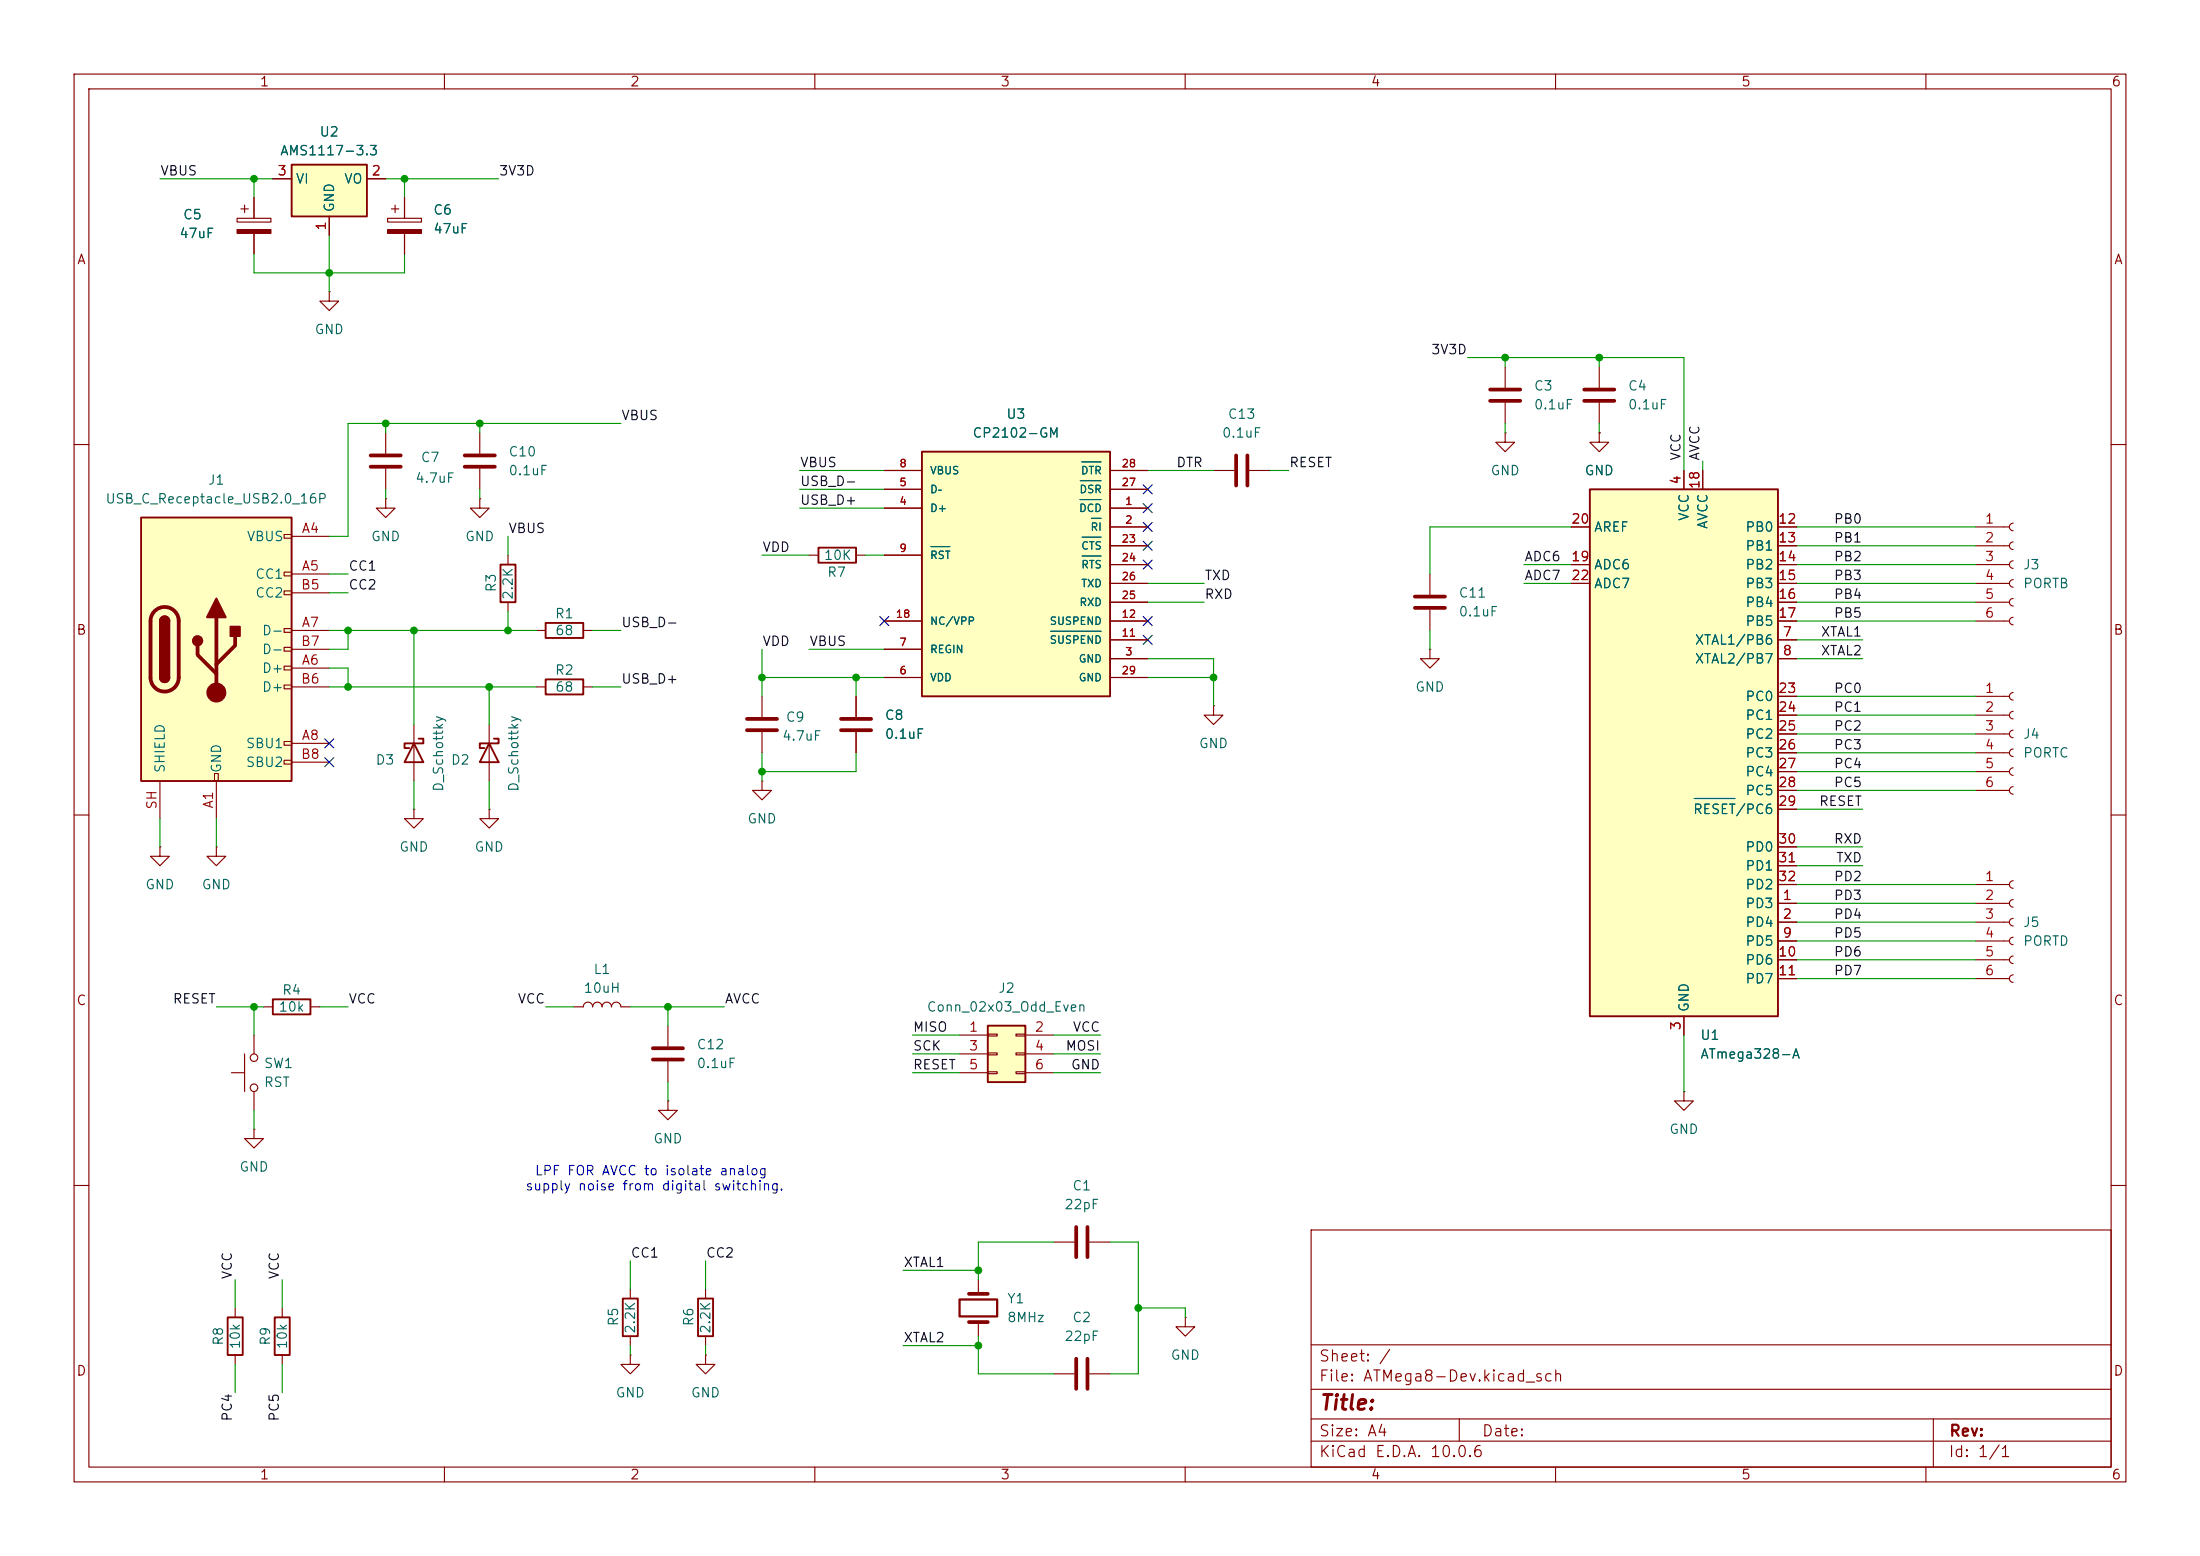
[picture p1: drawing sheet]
<svg xmlns="http://www.w3.org/2000/svg" width="297mm" height="210mm" viewBox="0 0 297 210" stroke-linecap="round" stroke-linejoin="round" font-family="sans-serif">
<g fill="none" stroke="#840000" stroke-width=".15">
<path d="M10 10h277v190h-277zM12 12h273v186h-273zM60 10v2M110 10v2M160 10v2M210 10v2M260 10v2M10 60h2M285 60h2M10 110h2M285 110h2M10 160h2"/>
<path d="M177 166h108v32h-108zM285 160h2M60 198v2M110 198v2M160 198v2M177 194.5h108M177 191.5h108M177 187.5h108M177 181.5h108M197 191.5v3M210 198v2M260 198v2"/>
<path d="M261 191.5v6.5"/>
</g>
<path d="M19 69.9h20.4v35.5h-20.4z" fill="#ffffc2"/>
<g fill="none" stroke="#840000" stroke-width=".15">
<path d="M44.4 39.4v1.2h1.3l-1.3 1.3-1.2-1.3h1.2M44.4 39.4h.1M52.3 29.5h4.6v.5h-4.6zM52.8 28.2h1M53.3 27.7v1M54.6 26.7v2.8M54.6 31.5v2.8M64.8 58.4v2.8M38.4 72.1h1v.5h-1zM38.4 77.2h1v.5h-1zM38.4 79.8h1v.5h-1zM39.4 72.4h5"/>
<path d="M39.4 77.5h5M52.1 67.3v1.3h1.2l-1.2 1.3-1.3-1.3h1.3M52.1 67.3h.1M64.8 67.3v1.3h1.2l-1.2 1.3-1.3-1.3h1.3M64.8 67.3h.1M64.8 63.2v2.8M38.4 84.8h1v.5h-1zM38.4 87.4h1v.5h-1zM38.4 89.9h1v.5h-1zM38.4 92.5h1v.5h-1zM39.4 90.2h5M39.4 85.1h5"/>
<path d="M39.4 80h5M39.4 92.7h5M39.4 87.6h5M72.4 85.1h1.3M78.7 85.1h1.3M102.9 94v2.8M102.9 98.8v2.8M21.6 114.3v1.3h1.3l-1.3 1.2-1.3-1.2h1.3M21.6 114.3h.1M21.6 105.4v5.1M29 104.4h.5v1h-.5zM29.2 114.3v1.3h1.3l-1.3 1.2-1.3-1.2h1.3"/>
<path d="M29.2 114.3h.1M29.2 105.4v5.1M38.4 100.1h1v.5h-1zM38.4 102.6h1v.5h-1zM39.4 100.3h5M39.4 102.9h5M55.9 109.2v1.3h1.2l-1.2 1.3-1.3-1.3h1.3M55.9 109.2h.1M102.9 105.4v1.3h1.2l-1.2 1.3-1.3-1.3h1.3M102.9 105.4h.1M35.6 135.9h1.2M41.9 135.9h1.3"/>
<path d="M77.5 135.9h1.2a.64 .64 0 0 1 .7-.6 .64 .64 0 0 1 .6 .6 .64 .64 0 0 1 .6-.6 .64 .64 0 0 1 .7 .6 .64 .64 0 0 1 .6-.6 .64 .64 0 0 1 .6 .6 .64 .64 0 0 1 .7-.6 .64 .64 0 0 1 .6 .6h1.3M34.3 152.4v1.3h1.3l-1.3 1.2-1.3-1.2h1.3M34.3 152.4h.1M95.2 174v1.3M132.1 172.7v1.9M132.1 178.4v1.9M160 177.8v1.3h1.3l-1.3 1.2-1.3-1.2h1.3M160 177.8h.1M85.1 182.9v1.3h1.3l-1.3 1.2-1.3-1.2h1.3M85.1 182.9h.1M95.2 182.9v1.3h1.3l-1.3 1.2-1.2-1.2h1.2M95.2 182.9h.1"/>
<path d="M95.2 180.3v1.3M142.2 185.4h2.8M147.1 185.4h2.8"/>
</g>
<path d="M19 69.9h20.4v35.5h-20.4zM21.6 83.8a.64 .64 0 0 1 .6-.6 .64 .64 0 0 1 .7 .6M21.6 91.4a.64 .64 0 0 0 .6 .7 .64 .64 0 0 0 .7-.7M73.7 84.1h5v2h-5zM36.8 134.9h5.1v2h-5.1zM94.2 175.3h2.1v5h-2.1z" fill="none" stroke="#840000" stroke-width=".25"/>
<path d="M62.7 63h4.1M62.7 61.5h4.1M20.9 82.5a1.9 1.9 0 0 1 2-.4 1.9 1.9 0 0 1 1.2 1.7v7.6a1.91 1.91 0 0 1-1.9 1.9 1.91 1.91 0 0 1-1.9-1.9v-7.6a1.9 1.9 0 0 1 .6-1.3zM26.7 87.1v1.3l2.5 2.5M29.2 83.3v10.2M31.7 85.9v1.2l-2.5 2.6M100.8 97h4.1M100.8 98.6h4.1M130.8 178.4h2.5M130.8 174.6h2.5M145.3 183.4v4.1M146.8 183.4v4.1" fill="none" stroke="#840000" stroke-width=".51"/>
<g fill="#840000" stroke="#840000" stroke-width=".25">
<path d="M21.6 83.8h1.3v7.6h-1.3z"/>
<path d="M21.8 83.4a.64 .64 0 0 1 .7-.2 .64 .64 0 0 1 .4 .6h-1.3z"/>
<path d="M21.6 91.4h1.3a.64 .64 0 0 1-.7 .7 .64 .64 0 0 1-.6-.7z"/>
<path d="M29.2 80.8l1.3 2.5h-2.6z"/>
<path d="M31.1 84.6h1.3v1.3h-1.3z"/>
<circle cx="26.7" cy="86.5" r=".63"/>
</g>
<g fill="#840000" stroke="#840000" stroke-width=".15">
<path d="M52.3 31h4.6v.5h-4.6z"/>
<circle cx="29.2" cy="93.5" r="1.27"/>
</g>
<path d="M129.5 175.4h5.1v2.3h-5.1z" fill="none" stroke="#840000" stroke-width=".3"/>
<path d="M39.4 22.2h10.1v7h-10.1z" fill="#ffffc2"/>
<path d="M39.4 22.2h10.1v7h-10.1zM67.6 76.2h2v5.1h-2zM56.5 99.7h.6v.6h-2.5v.7h.6M66.7 99.7h.6v.6h-2.5v.7h.6M73.7 91.7h5v2h-5zM55.9 100.3l1.2 2.6h-2.5zM66 100.3l1.3 2.6h-2.5zM30.7 177.8h2.1v5.1h-2.1zM37.1 177.8h2v5.1h-2zM84.1 175.3h2v5h-2z" fill="none" stroke="#840000" stroke-width=".25"/>
<g fill="none" stroke="#840000" stroke-width=".15">
<path d="M32 29.5h4.6v.5h-4.6zM32.5 28.2h1M33 27.7v1M34.3 26.7v2.8M34.3 31.5v2.8M36.8 24.1h2.6M44.4 29.2v2.6M49.5 24.1h2.6M52.1 58.4v2.8M52.1 63.2v2.8M68.6 74.9v1.3M163.8 63.5h2.8"/>
<path d="M168.7 63.5h2.7M266.7 71.1h4.6M266.7 73.7h4.6M266.7 76.2h4.6M266.7 78.7h4.6M271.8 70.6a.51 .51 0 0 0-.5 .5 .51 .51 0 0 0 .5 .5M271.8 73.2a.51 .51 0 0 0-.5 .5 .51 .51 0 0 0 .5 .5M271.8 75.7a.51 .51 0 0 0-.5 .5 .51 .51 0 0 0 .5 .5M271.8 78.2a.51 .51 0 0 0-.5 .5 .51 .51 0 0 0 .5 .5M55.9 97.8v7.6M66 97.8v7.6M68.6 81.3v1.3"/>
<path d="M72.4 92.7h1.3M78.7 92.7h1.3M266.7 81.3h4.6M266.7 83.8h4.6M271.8 80.8a.51 .51 0 0 0-.5 .5 .51 .51 0 0 0 .5 .5M271.8 83.3a.51 .51 0 0 0-.5 .5 .51 .51 0 0 0 .5 .5M66 109.2v1.3h1.3l-1.3 1.3-1.2-1.3h1.2M66 109.2h.1M34.3 139.7v2.5M90.2 138.4v2.8M31.2 144.8h1.8M33 142.2v5.1"/>
<path d="M34.3 147.3v2.6M90.2 148.6v1.3h1.2l-1.2 1.2-1.3-1.2h1.3M90.2 148.6h.1M90.2 143.3v2.8M31.7 176.5v1.3M38.1 176.5v1.3M85.1 174v1.3M142.2 167.6h2.8M147.1 167.6h2.8M31.7 182.9v1.3M38.1 182.9v1.3M85.1 180.3v1.3"/>
<circle cx="34.3" cy="142.7" r=".51"/>
<circle cx="34.3" cy="146.8" r=".51"/>
</g>
<path d="M50 61.5h4.1M50 63h4.1M166.9 61.5v4M168.4 61.5v4M88.1 143h4.1M88.1 141.5h4.1M145.3 165.6v4.1M146.8 165.6v4.1" fill="none" stroke="#840000" stroke-width=".51"/>
<path d="M32 31h4.6v.5h-4.6z" fill="#840000" stroke="#840000" stroke-width=".15"/>
<path d="M124.5 61h25.4v33h-25.4z" fill="#ffffc2"/>
<path d="M124.5 61h25.4v33h-25.4z" fill="none" stroke="#840000" stroke-width=".25"/>
<g fill="none" stroke="#840000" stroke-width=".15">
<path d="M119.4 68.6h5.1M119.4 66h5.1M119.4 63.5h5.1M119.4 74.9h5.1M149.9 68.6h5M149.9 71.1h5M149.9 66h5M149.9 63.5h5M149.9 73.7h5M149.9 76.2h5M149.9 78.7h5M115.6 94v2.8"/>
<path d="M115.6 98.8v2.8M119.4 91.4h5.1M119.4 87.6h5.1M119.4 83.8h5.1M149.9 88.9h5M149.9 91.4h5M149.9 86.4h5M149.9 83.8h5M149.9 81.3h5"/>
</g>
<path d="M125.7 73.8h2.5M145.8 67.4h2.8M145.8 64.9h2.8M146 62.3h2.6M146.1 72.5h2.5M146.1 75h2.5M147.3 70h1.3M141.8 85.2h6.8" fill="none" stroke="#006464" stroke-width=".15"/>
<path d="M113.5 98.6h4.1M113.5 97h4.1" fill="none" stroke="#840000" stroke-width=".51"/>
<path d="M133.3 138.4h5.1v7.7h-5.1z" fill="#ffffc2"/>
<path d="M110.5 73.9h5.1v2h-5.1zM133.3 138.4h5.1v7.7h-5.1z" fill="none" stroke="#840000" stroke-width=".25"/>
<g fill="none" stroke="#840000" stroke-width=".15">
<path d="M203.2 58.4v1.3h1.3l-1.3 1.3-1.3-1.3h1.3M203.2 58.4h.1M203.2 49.5v2.8M203.2 54.4v2.8M215.9 58.4v1.3h1.3l-1.3 1.3-1.3-1.3h1.3M215.9 58.4h.1M215.9 49.5v2.8M215.9 54.4v2.8M109.2 74.9h1.3M115.6 74.9h1.2M193 77.5v2.8M163.8 95.3v1.2h1.3l-1.3 1.3-1.2-1.3h1.2"/>
<path d="M163.8 95.3h.1M193 87.6v1.3h1.3l-1.3 1.3-1.2-1.3h1.2M193 87.6h.1M193 82.3v2.8M129.5 139.7h3.8M133.3 139.6h1.3v.2h-1.3zM137.2 139.6h1.2v.2h-1.2zM138.4 139.7h3.8M129.5 142.2h3.8M129.5 144.8h3.8M133.3 142.1h1.3v.3h-1.3zM133.3 144.7h1.3v.2h-1.3z"/>
<path d="M137.2 142.1h1.2v.3h-1.2zM137.2 144.7h1.2v.2h-1.2zM138.4 142.2h3.8M138.4 144.8h3.8"/>
</g>
<path d="M201.2 54.1h4M201.2 52.6h4M213.9 54.1h4M213.9 52.6h4M191 82h4.1M191 80.5h4.1" fill="none" stroke="#840000" stroke-width=".51"/>
<path d="M214.6 66h25.4v71.2h-25.4z" fill="#ffffc2"/>
<path d="M214.6 66h25.4v71.2h-25.4z" fill="none" stroke="#840000" stroke-width=".25"/>
<g fill="none" stroke="#840000" stroke-width=".15">
<path d="M34.3 26.7v2.8M34.3 31.5v2.8M36.8 24.1h2.6M44.4 29.2v2.6M49.5 24.1h2.6M54.6 26.7v2.8M54.6 31.5v2.8M215.9 58.4h.1M119.4 68.6h5.1M119.4 66h5.1M119.4 63.5h5.1M119.4 74.9h5.1"/>
<path d="M149.9 71.1h5M149.9 73.7h5M149.9 76.2h5M149.9 78.7h5M149.9 68.6h5M149.9 66h5M149.9 63.5h5M212.1 71.1h2.5M212.1 76.2h2.5M212.1 78.7h2.5M227.3 63.5v2.5M229.9 63.5v2.5"/>
<path d="M240 71.1h2.6M240 73.7h2.6M240 76.2h2.6M240 78.7h2.6M115.6 94v2.8M115.6 98.8v2.8M119.4 83.8h5.1M119.4 91.4h5.1M119.4 87.6h5.1M149.9 86.4h5M149.9 88.9h5M149.9 81.3h5"/>
<path d="M149.9 83.8h5M149.9 91.4h5M240 86.4h2.6M240 88.9h2.6M240 81.3h2.6M240 83.8h2.6M240 94h2.6M240 96.5h2.6M240 99.1h2.6M266.7 94h4.6M266.7 96.5h4.6M266.7 99.1h4.6"/>
<path d="M271.8 93.5a.51 .51 0 0 0-.5 .5 .51 .51 0 0 0 .5 .5M271.8 96a.51 .51 0 0 0-.5 .5 .51 .51 0 0 0 .5 .5M271.8 98.6a.51 .51 0 0 0-.5 .5 .51 .51 0 0 0 .5 .5M240 101.6h2.6M240 104.1h2.6M240 106.7h2.6M240 109.2h2.6M240 114.3h2.6M240 116.8h2.6M240 119.4h2.6M266.7 101.6h4.6M266.7 104.1h4.6"/>
<path d="M266.7 106.7h4.6M266.7 119.4h4.6M271.8 118.9a.51 .51 0 0 0-.5 .5 .51 .51 0 0 0 .5 .5M271.8 101.1a.51 .51 0 0 0-.5 .5 .51 .51 0 0 0 .5 .5M271.8 103.6a.51 .51 0 0 0-.5 .5 .51 .51 0 0 0 .5 .5M271.8 106.2a.51 .51 0 0 0-.5 .5 .51 .51 0 0 0 .5 .5M227.3 137.2v2.5M240 121.9h2.6M240 124.5h2.6M240 127h2.6M240 129.5h2.6M240 132.1h2.6"/>
<path d="M266.7 121.9h4.6M266.7 124.5h4.6M266.7 127h4.6M266.7 129.5h4.6M266.7 132.1h4.6M271.8 121.4a.51 .51 0 0 0-.5 .5 .51 .51 0 0 0 .5 .5M271.8 124a.51 .51 0 0 0-.5 .5 .51 .51 0 0 0 .5 .5M271.8 126.5a.51 .51 0 0 0-.5 .5 .51 .51 0 0 0 .5 .5M271.8 129a.51 .51 0 0 0-.5 .5 .51 .51 0 0 0 .5 .5M271.8 131.6a.51 .51 0 0 0-.5 .5 .51 .51 0 0 0 .5 .5M227.3 147.3v1.3h1.3l-1.3 1.3-1.2-1.3h1.2M227.3 147.3h.1"/>
</g>
<path d="M125.7 73.8h2.5M145.8 67.4h2.8M145.8 64.9h2.8M146 62.3h2.6M146.1 72.5h2.5M146.1 75h2.5M147.3 70h1.3M141.8 85.2h6.8M228.7 107.8h5.5" fill="none" stroke="#006464" stroke-width=".15"/>
<g fill="none" stroke="#009600" stroke-width=".15">
<path d="M21.6 24.1h15.2M34.3 24.1v2.6M34.3 34.3v2.5h20.3v-2.5M44.4 31.8v7.6M52.1 24.1h15.2M54.6 24.1v2.6M52.1 57.2v1.2M64.8 57.2v1.2M83.8 57.2h-36.8v15.2h-2.6M198.1 48.3h29.2v15.2M203.2 48.3v1.2M203.2 57.2v1.2"/>
<path d="M215.9 48.3v1.2M215.9 57.2v1.2M44.4 77.5h2.6M52.1 66v1.3M64.8 66v1.3M68.6 72.4v2.5M102.9 74.9h6.3M107.9 63.5h11.5M107.9 68.6h11.5M107.9 66h11.5M116.8 74.9h2.6M154.9 63.5h8.9"/>
<path d="M154.9 78.7h7.7M171.4 63.5h2.6M205.7 78.7h6.4M205.7 76.2h6.4M212.1 71.1h-19.1v6.4M229.9 62.2v1.3M242.6 78.7h24.1M242.6 76.2h24.1M242.6 73.7h24.1M242.6 71.1h24.1M44.4 92.7h28M44.4 85.1h28"/>
<path d="M44.4 90.2h2.6v2.5M44.4 80h2.6M47 85.1v2.5h-2.6M55.9 85.1v12.7M66 92.7v5.1M68.6 82.6v2.5M80 92.7h3.8M80 85.1h3.8M102.9 91.4h16.5M102.9 87.6v6.4M109.2 87.6h10.2M115.6 91.4v2.6"/>
<path d="M154.9 91.4h8.9M154.9 81.3h7.7M154.9 88.9h8.9v6.4M193 85.1v2.5M242.6 81.3h24.1M242.6 83.8h24.1M242.6 94h24.1M242.6 96.5h24.1M242.6 99.1h24.1M242.6 86.4h8.9M242.6 88.9h8.9M21.6 110.5v3.8"/>
<path d="M29.2 110.5v3.8M55.9 105.4v3.8M66 105.4v3.8M102.9 101.6v3.8M115.6 101.6v2.5h-12.7M242.6 104.1h24.1M242.6 101.6h24.1M242.6 119.4h24.1M242.6 106.7h24.1M242.6 109.2h8.9M242.6 116.8h8.9M242.6 114.3h8.9"/>
<path d="M29.2 135.9h6.4M34.3 135.9v3.8M43.2 135.9h3.8M73.7 135.9h3.8M85.1 135.9h12.7M90.2 135.9v2.5M123.2 139.7h6.3M142.2 139.7h6.4M227.3 139.7v7.6M242.6 129.5h24.1M242.6 132.1h24.1M242.6 124.5h24.1"/>
<path d="M242.6 127h24.1M242.6 121.9h24.1M34.3 149.9v2.5M90.2 146.1v2.5M123.2 142.2h6.3M123.2 144.8h6.3M142.2 142.2h6.4M142.2 144.8h6.4M31.7 172.7v3.8M38.1 172.7v3.8M85.1 170.2v3.8M95.2 170.2v3.8"/>
<path d="M121.9 171.5h10.2M142.2 167.6h-10.1v5.1M149.9 167.6h3.8v17.8h-3.8M153.7 176.5h6.3v1.3M31.7 184.2v3.8M38.1 184.2v3.8M85.1 181.6v1.3M95.2 181.6v1.3M121.9 181.6h10.2M132.1 180.3v5.1h10.1"/>
</g>
<g fill="none" stroke="#000084" stroke-width=".15">
<path d="M154.3 68l1.2 1.2M154.3 70.5l1.2 1.2M154.3 65.4l1.2 1.2M154.3 73.1l1.2 1.2M154.3 75.6l1.2 1.2M155.5 68l-1.2 1.2M155.5 70.5l-1.2 1.2M155.5 65.4l-1.2 1.2M155.5 73.1l-1.2 1.2M155.5 75.6l-1.2 1.2M43.8 99.7l1.3 1.2M45.1 99.7l-1.3 1.2"/>
<path d="M118.8 83.2l1.2 1.2M120 83.2l-1.2 1.2M154.3 83.2l1.2 1.2M154.3 85.8l1.2 1.2M155.5 83.2l-1.2 1.2M155.5 85.8l-1.2 1.2M43.8 102.3l1.3 1.2M45.1 102.3l-1.3 1.2"/>
</g>
<g fill="#009600" stroke="#009600" stroke-width=".14">
<circle cx="66" cy="92.7" r=".46"/>
<circle cx="54.6" cy="24.1" r=".46"/>
<circle cx="44.4" cy="36.8" r=".46"/>
<circle cx="34.3" cy="24.1" r=".46"/>
<circle cx="34.3" cy="135.9" r=".46"/>
<circle cx="90.2" cy="135.9" r=".46"/>
<circle cx="102.9" cy="91.4" r=".46"/>
<circle cx="102.9" cy="104.1" r=".46"/>
<circle cx="163.8" cy="91.4" r=".46"/>
<circle cx="153.7" cy="176.5" r=".46"/>
<circle cx="132.1" cy="171.5" r=".46"/>
<circle cx="132.1" cy="181.6" r=".46"/>
<circle cx="52.1" cy="57.2" r=".46"/>
<circle cx="55.9" cy="85.1" r=".46"/>
<circle cx="64.8" cy="57.2" r=".46"/>
<circle cx="47" cy="92.7" r=".46"/>
<circle cx="47" cy="85.1" r=".46"/>
<circle cx="68.6" cy="85.1" r=".46"/>
<circle cx="115.6" cy="91.4" r=".46"/>
<circle cx="215.9" cy="48.3" r=".46"/>
<circle cx="203.2" cy="48.3" r=".46"/>
</g>
<text font-size="2" fill="#840000" x="178" y="190.8">Title:</text>
<g font-size="1.5" fill="#840000">
<text x="178" y="184.1">Sheet: /</text>
<text x="178" y="186.8">File: ATMega8-Dev.kicad_sch</text>
<text x="178" y="197">KiCad E.D.A. 10.0.6</text>
<text x="178" y="194.2">Size: A4</text>
<text x="200" y="194.2">Date:</text>
<text x="263" y="197">Id: 1/1</text>
<text x="263" y="194.2">Rev:</text>
</g>
<g font-size="1.3" fill="#840000">
<text x="35" y="12">1</text>
<text x="85" y="12">2</text>
<text x="135" y="12">3</text>
<text x="185" y="12">4</text>
<text x="235" y="12">5</text>
<text x="285" y="12">6</text>
<text x="10.3" y="36">A</text>
<text x="285.3" y="36">A</text>
<text x="10.2" y="86">B</text>
<text x="285.2" y="86">B</text>
<text x="10.2" y="136">C</text>
<text x="285.2" y="136">C</text>
<text x="10.2" y="186">D</text>
<text x="285.2" y="186">D</text>
<text x="35" y="200">1</text>
<text x="85" y="200">2</text>
<text x="135" y="200">3</text>
<text x="185" y="200">4</text>
<text x="235" y="200">5</text>
<text x="285" y="200">6</text>
</g>
<g font-size="1.3" fill="#a90000">
<text x="37.4" y="24">3</text>
<text x="50.1" y="24">2</text>
<text x="44.3" y="31.2" transform="rotate(-90 44.3 31.2)">1</text>
<text x="227.2" y="65.5" transform="rotate(-90 227.2 65.5)">4</text>
<text x="212" y="71">20</text>
<text x="229.7" y="66.1" transform="rotate(-90 229.7 66.1)">18</text>
<text x="240" y="71">12</text>
<text x="267.9" y="71">1</text>
<text x="40.6" y="72.3">A4</text>
<text x="40.6" y="77.3">A5</text>
<text x="212" y="76.1">19</text>
<text x="240" y="73.5">13</text>
<text x="240" y="76.1">14</text>
<text x="267.9" y="73.5">2</text>
<text x="267.9" y="76.1">3</text>
<text x="40.5" y="79.9">B5</text>
<text x="212" y="78.6">22</text>
<text x="240" y="78.6">15</text>
<text x="240" y="81.1">16</text>
<text x="240" y="83.7">17</text>
<text x="267.9" y="78.6">4</text>
<text x="267.9" y="81.1">5</text>
<text x="267.9" y="83.7">6</text>
<text x="40.5" y="87.5">B7</text>
<text x="40.6" y="85">A7</text>
<text x="240.6" y="86.2">7</text>
<text x="240.6" y="88.8">8</text>
<text x="40.5" y="92.6">B6</text>
<text x="40.6" y="90">A6</text>
<text x="240" y="93.8">23</text>
<text x="267.9" y="93.8">1</text>
<text x="40.6" y="100.2">A8</text>
<text x="240" y="96.4">24</text>
<text x="240" y="98.9">25</text>
<text x="240" y="101.5">26</text>
<text x="267.9" y="96.4">2</text>
<text x="267.9" y="98.9">3</text>
<text x="267.9" y="101.5">4</text>
<text x="40.5" y="102.7">B8</text>
<text x="240" y="104">27</text>
<text x="240" y="106.5">28</text>
<text x="267.9" y="104">5</text>
<text x="267.9" y="106.5">6</text>
<text x="21.5" y="109.3" transform="rotate(-90 21.5 109.3)">SH</text>
<text x="29.1" y="109.2" transform="rotate(-90 29.1 109.2)">A1</text>
<text x="240" y="109.1">29</text>
<text x="240" y="114.2">30</text>
<text x="240" y="116.7">31</text>
<text x="240" y="119.2">32</text>
<text x="267.9" y="119.2">1</text>
<text x="240.6" y="121.8">1</text>
<text x="240.6" y="124.3">2</text>
<text x="267.9" y="121.8">2</text>
<text x="267.9" y="124.3">3</text>
<text x="240" y="129.4">10</text>
<text x="240" y="131.9">11</text>
<text x="240.6" y="126.9">9</text>
<text x="267.9" y="126.9">4</text>
<text x="267.9" y="129.4">5</text>
<text x="267.9" y="131.9">6</text>
<text x="130.7" y="139.6">1</text>
<text x="130.7" y="142.1">3</text>
<text x="139.6" y="139.6">2</text>
<text x="139.6" y="142.1">4</text>
<text x="227.2" y="139.2" transform="rotate(-90 227.2 139.2)">3</text>
<text x="130.7" y="144.6">5</text>
<text x="139.6" y="144.6">6</text>
</g>
<g font-size="1.3" fill="#006464">
<text x="37.7" y="21.3">AMS1117-3.3</text>
<text x="43.1" y="18.7">U2</text>
<text x="24.6" y="29.9">C5</text>
<text x="39.9" y="25.1">VI</text>
<text x="45.4" y="28.7" transform="rotate(-90 45.4 28.7)">GND</text>
<text x="46.4" y="25.1">VO</text>
<text x="58.4" y="29.3">C6</text>
<text x="24.1" y="32.5">47uF</text>
<text x="58.4" y="31.8">47uF</text>
<text x="42.4" y="45.4">GND</text>
<text x="207" y="53">C3</text>
<text x="219.7" y="53">C4</text>
<text x="131.2" y="59.4">CP2102-GM</text>
<text x="135.8" y="56.8">U3</text>
<text x="164.9" y="59.4">0.1uF</text>
<text x="165.7" y="56.8">C13</text>
<text x="207" y="55.6">0.1uF</text>
<text x="219.7" y="55.6">0.1uF</text>
<text x="28" y="65.7">J1</text>
<text x="56" y="65.5">4.7uF</text>
<text x="56.7" y="62.7">C7</text>
<text x="68.6" y="61.9">C10</text>
<text x="68.6" y="64.5">0.1uF</text>
<text x="201.1" y="64.5">GND</text>
<text x="213.8" y="64.5">GND</text>
<text x="14.1" y="68.3">USB_C_Receptacle_USB2.0_16P</text>
<text x="228.3" y="70.4" transform="rotate(-90 228.3 70.4)">VCC</text>
<text x="230.8" y="71.5" transform="rotate(-90 230.8 71.5)">AVCC</text>
<text x="33.2" y="73.4">VBUS</text>
<text x="50" y="73.4">GND</text>
<text x="62.7" y="73.4">GND</text>
<text x="111.1" y="75.9">10K</text>
<text x="215.1" y="77.2">ADC6</text>
<text x="215.1" y="72.1">AREF</text>
<text x="235.5" y="72.1">PB0</text>
<text x="235.5" y="74.6">PB1</text>
<text x="235.5" y="77.2">PB2</text>
<text x="273" y="77.2">J3</text>
<text x="34.4" y="78.4">CC1</text>
<text x="34.4" y="81">CC2</text>
<text x="67.3" y="80" transform="rotate(-90 67.3 80)">R3</text>
<text x="69.5" y="81" transform="rotate(-90 69.5 81)">2.2K</text>
<text x="74.8" y="83.8">R1</text>
<text x="111.6" y="78.2">R7</text>
<text x="196.8" y="81">C11</text>
<text x="196.8" y="83.5">0.1uF</text>
<text x="215.1" y="79.7">ADC7</text>
<text x="235.5" y="79.7">PB3</text>
<text x="235.5" y="82.2">PB4</text>
<text x="273" y="79.7">PORTB</text>
<text x="35.3" y="86.1">D-</text>
<text x="35.3" y="88.6">D-</text>
<text x="74.9" y="86.1">68</text>
<text x="228.7" y="87.3">XTAL1/PB6</text>
<text x="228.7" y="89.9">XTAL2/PB7</text>
<text x="235.5" y="84.8">PB5</text>
<text x="35.3" y="91.1">D+</text>
<text x="35.3" y="93.7">D+</text>
<text x="74.8" y="91.4">R2</text>
<text x="74.9" y="93.7">68</text>
<text x="191" y="93.7">GND</text>
<text x="235.5" y="94.9">PC0</text>
<text x="33.1" y="101.3">SBU1</text>
<text x="105.5" y="100.3">4.7uF</text>
<text x="106" y="97.7">C9</text>
<text x="119.4" y="97.5">C8</text>
<text x="119.4" y="100">0.1uF</text>
<text x="161.8" y="101.3">GND</text>
<text x="235.5" y="97.5">PC1</text>
<text x="235.5" y="100">PC2</text>
<text x="273" y="100">J4</text>
<text x="22.6" y="104.4" transform="rotate(-90 22.6 104.4)">SHIELD</text>
<text x="30.2" y="104.4" transform="rotate(-90 30.2 104.4)">GND</text>
<text x="33.1" y="103.8">SBU2</text>
<text x="50.6" y="103.5">D3</text>
<text x="60.1" y="106.9" transform="rotate(-90 60.1 106.9)">D_Schottky</text>
<text x="60.8" y="103.5">D2</text>
<text x="70.3" y="106.9" transform="rotate(-90 70.3 106.9)">D_Schottky</text>
<text x="235.5" y="102.6">PC3</text>
<text x="235.5" y="105.1">PC4</text>
<text x="235.5" y="107.6">PC5</text>
<text x="273" y="102.6">PORTC</text>
<text x="100.8" y="111.5">GND</text>
<text x="228.5" y="110.2">RESET/PC6</text>
<text x="53.8" y="115.3">GND</text>
<text x="64" y="115.3">GND</text>
<text x="235.5" y="115.3">PD0</text>
<text x="235.5" y="117.8">PD1</text>
<text x="19.5" y="120.3">GND</text>
<text x="27.1" y="120.3">GND</text>
<text x="235.5" y="122.9">PD3</text>
<text x="235.5" y="125.4">PD4</text>
<text x="235.5" y="120.3">PD2</text>
<text x="273" y="125.4">J5</text>
<text x="80" y="131.8">L1</text>
<text x="235.5" y="128">PD5</text>
<text x="235.5" y="130.5">PD6</text>
<text x="273" y="128">PORTD</text>
<text x="37.5" y="136.9">10k</text>
<text x="38" y="134.6">R4</text>
<text x="78.7" y="134.3">10uH</text>
<text x="125" y="136.9">Conn_02x03_Odd_Even</text>
<text x="134.7" y="134.3">J2</text>
<text x="228.3" y="136.7" transform="rotate(-90 228.3 136.7)">GND</text>
<text x="235.5" y="133">PD7</text>
<text x="94" y="141.9">C12</text>
<text x="229.5" y="140.7">U1</text>
<text x="229.5" y="143.2">ATmega328-A</text>
<text x="35.5" y="144.5">SW1</text>
<text x="35.5" y="147">RST</text>
<text x="94" y="144.5">0.1uF</text>
<text x="88.1" y="154.6">GND</text>
<text x="225.3" y="153.4">GND</text>
<text x="32.2" y="158.4">GND</text>
<text x="144.7" y="161">C1</text>
<text x="143.6" y="163.5">22pF</text>
<text x="83.8" y="179.1" transform="rotate(-90 83.8 179.1)">R5</text>
<text x="93.9" y="179.1" transform="rotate(-90 93.9 179.1)">R6</text>
<text x="135.9" y="176.2">Y1</text>
<text x="135.9" y="178.8">8MHz</text>
<text x="144.7" y="178.8">C2</text>
<text x="30.4" y="181.7" transform="rotate(-90 30.4 181.7)">R8</text>
<text x="32.7" y="182.2" transform="rotate(-90 32.7 182.2)">10k</text>
<text x="36.8" y="181.7" transform="rotate(-90 36.8 181.7)">R9</text>
<text x="39.1" y="182.2" transform="rotate(-90 39.1 182.2)">10k</text>
<text x="86.1" y="180.1" transform="rotate(-90 86.1 180.1)">2.2K</text>
<text x="96.2" y="180.1" transform="rotate(-90 96.2 180.1)">2.2K</text>
<text x="143.6" y="181.3">22pF</text>
<text x="158" y="183.8">GND</text>
<text x="83" y="188.9">GND</text>
<text x="93.2" y="188.9">GND</text>
</g>
<g font-size="1.3" fill="#0f0f0f">
<text x="21.6" y="24">VBUS</text>
<text x="67.3" y="24">3V3D</text>
<text x="193.1" y="48.1">3V3D</text>
<text x="83.8" y="57">VBUS</text>
<text x="107.9" y="65.9">USB_D-</text>
<text x="107.9" y="63.4">VBUS</text>
<text x="158.7" y="63.4">DTR</text>
<text x="174" y="63.4">RESET</text>
<text x="227.2" y="62.3" transform="rotate(-90 227.2 62.3)">VCC</text>
<text x="229.7" y="62.3" transform="rotate(-90 229.7 62.3)">AVCC</text>
<text x="107.9" y="68.5">USB_D+</text>
<text x="247.5" y="71">PB0</text>
<text x="47" y="77.3">CC1</text>
<text x="68.6" y="72.3">VBUS</text>
<text x="102.8" y="74.8">VDD</text>
<text x="205.7" y="76.1">ADC6</text>
<text x="247.5" y="73.5">PB1</text>
<text x="247.5" y="76.1">PB2</text>
<text x="47" y="79.9">CC2</text>
<text x="162.5" y="81.2">RXD</text>
<text x="162.5" y="78.6">TXD</text>
<text x="205.7" y="78.6">ADC7</text>
<text x="247.5" y="83.7">PB5</text>
<text x="247.5" y="78.6">PB3</text>
<text x="247.5" y="81.2">PB4</text>
<text x="83.8" y="85">USB_D-</text>
<text x="102.8" y="87.5">VDD</text>
<text x="109.2" y="87.5">VBUS</text>
<text x="245.7" y="88.8">XTAL2</text>
<text x="245.7" y="86.2">XTAL1</text>
<text x="83.8" y="92.6">USB_D+</text>
<text x="247.5" y="93.9">PC0</text>
<text x="247.5" y="98.9">PC2</text>
<text x="247.5" y="96.4">PC1</text>
<text x="247.5" y="101.5">PC3</text>
<text x="247.5" y="106.6">PC5</text>
<text x="247.5" y="104">PC4</text>
<text x="245.5" y="109.1">RESET</text>
<text x="247.5" y="114.2">RXD</text>
<text x="247.5" y="119.3">PD2</text>
<text x="247.8" y="116.7">TXD</text>
<text x="247.5" y="121.8">PD3</text>
<text x="247.5" y="124.3">PD4</text>
<text x="247.5" y="126.9">PD5</text>
<text x="247.5" y="132">PD7</text>
<text x="247.5" y="129.4">PD6</text>
<text x="23.2" y="135.8">RESET</text>
<text x="47" y="135.8">VCC</text>
<text x="69.8" y="135.8">VCC</text>
<text x="97.8" y="135.8">AVCC</text>
<text x="123.2" y="139.6">MISO</text>
<text x="123.2" y="142.1">SCK</text>
<text x="143.8" y="142.1">MOSI</text>
<text x="144.7" y="139.6">VCC</text>
<text x="123.2" y="144.7">RESET</text>
<text x="144.5" y="144.7">GND</text>
<text x="31.6" y="172.7" transform="rotate(-90 31.6 172.7)">VCC</text>
<text x="38" y="172.7" transform="rotate(-90 38 172.7)">VCC</text>
<text x="85.1" y="170.1">CC1</text>
<text x="95.2" y="170.1">CC2</text>
<text x="121.9" y="171.3">XTAL1</text>
<text x="121.9" y="181.5">XTAL2</text>
<text x="31.6" y="191.9" transform="rotate(-90 31.6 191.9)">PC4</text>
<text x="38" y="191.9" transform="rotate(-90 38 191.9)">PC5</text>
</g>
<g font-size="1.3" fill="#0000c2">
<text x="70.8" y="161">supply noise from digital switching.</text>
<text x="72.1" y="158.9">LPF FOR AVCC to isolate analog</text>
</g>
<g font-size="1" fill="#a90000">
<text x="121.3" y="65.9">5</text>
<text x="121.3" y="63.3">8</text>
<text x="151.3" y="65.9">27</text>
<text x="151.3" y="63.3">28</text>
<text x="121.3" y="68.4">4</text>
<text x="151.8" y="68.4">1</text>
<text x="151.8" y="70.9">2</text>
<text x="121.3" y="74.7">9</text>
<text x="151.3" y="73.5">23</text>
<text x="151.3" y="76">24</text>
<text x="120.9" y="83.6">18</text>
<text x="151.3" y="83.6">12</text>
<text x="151.3" y="81.1">25</text>
<text x="151.3" y="78.6">26</text>
<text x="121.3" y="87.4">7</text>
<text x="151.3" y="86.2">11</text>
<text x="151.8" y="88.7">3</text>
<text x="121.3" y="91.3">6</text>
<text x="151.3" y="91.3">29</text>
</g>
<g font-size="1" fill="#006464">
<text x="125.5" y="64.3">VBUS</text>
<text x="145.8" y="64.3">DTR</text>
<text x="125.5" y="69.3">D+</text>
<text x="125.5" y="66.8">D–</text>
<text x="145.6" y="69.3">DCD</text>
<text x="145.6" y="66.8">DSR</text>
<text x="147.1" y="71.9">RI</text>
<text x="125.5" y="75.7">RST</text>
<text x="145.9" y="74.4">CTS</text>
<text x="145.9" y="77">RTS</text>
<text x="145.6" y="82">RXD</text>
<text x="145.9" y="79.5">TXD</text>
<text x="125.5" y="88.4">REGIN</text>
<text x="125.5" y="84.6">NC/VPP</text>
<text x="141.6" y="87.1">SUSPEND</text>
<text x="141.6" y="84.6">SUSPEND</text>
<text x="145.5" y="89.7">GND</text>
<text x="125.5" y="92.2">VDD</text>
<text x="145.5" y="92.2">GND</text>
</g>
</svg>
